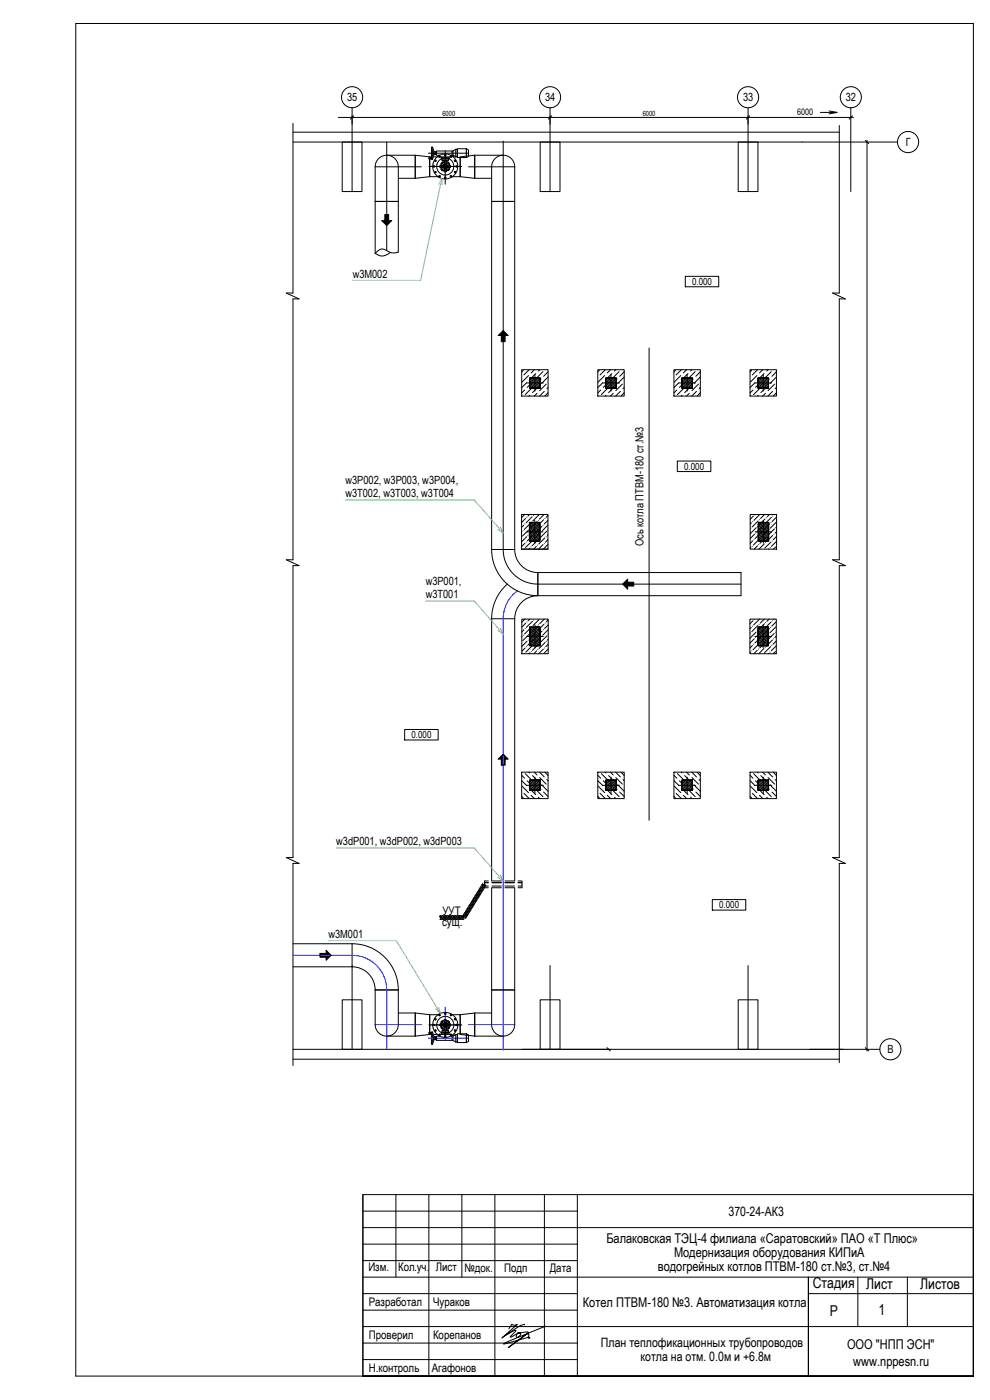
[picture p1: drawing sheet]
<svg xmlns="http://www.w3.org/2000/svg" width="297mm" height="420mm" viewBox="0 0 297 420" stroke-linecap="round" stroke-linejoin="round" font-family="sans-serif">
<g fill="none" stroke="#000" stroke-width=".3">
<path d="M22.7 7h269.4v406h-269.4zM87.9 39.7h163.9M87.9 37v50.9h-2l3.8 1.8h-1.8v78.3h-2l3.8 1.8h-1.8v87.6h-2l3.8 1.7h-1.8v60.7M101.5 35.2h154.6M105.6 32.3v25.2M106.1 34.8l-1 1M165 32.3v25.2M165.5 34.8l-1 1M224.5 32.3v25.2M224.9 34.8l-.9 1M246.1 33.7h5l-2.3 .5M248.8 33.3l2.3 .4"/>
<path d="M251.8 37.7v50.2h-2l3.8 1.8h-1.8v78.3h-2l3.8 1.8h-1.8v87.6h-2l3.8 1.7h-1.8v59.8M255.3 32.3v25.2M255.8 34.8l-1 1M87.9 42.6h181.4M102.7 42.6h5.9v14.9h-5.9zM112.6 50.1a3.5 3.5 0 0 1 3.4-3.5 3.5 3.5 0 0 1 3.5 3.5v25.6a4 4 0 0 1-4-.8 2.23 2.23 0 0 0-2.9 1.2M112.6 50.1v26M112.6 50.1h13.8M116 46.6h8.6v6.9M116 42.6v32.6M119.5 53.5h5.1M128.5 46h12.1"/>
<path d="M128.7 47.4h.5v.3h-.5zM128.9 47.1v.2M128.9 47.8v5.2M128.9 47.1l-4.3-.5v6.9M128.9 53l-4.3 .5M128.9 53h2.5M128.9 47.1h.5M129.2 47.5h.3v.1h-.3zM129.5 44.1l.3 .2v3.4l-.2 .2-.1-.2zM129.8 45.2l.2 .5-.2 1M129.8 44.4l.5 1.1M130 49.8h.4v.3h-.4z"/>
<path d="M130.3 50h.1M130.2 47.1h1.2M130.3 45.5h.4v.9h-.4zM130.3 46.4l-.5 1.1M130.5 51.5l.4 .1-.2 .2h-.2zM130.5 48.1l.4 .2-.2 .1-.3-.1zM130.7 51.6h.1M130.7 48.3h.1M130.7 45.4h.3v1h-.3zM131.6 46.6l.8 .6h1.2M131.6 53.1l.1 .1M131.7 52.8l.2-.1 .2 .3h-.4z"/>
<path d="M131.7 46.9l.2-.1 .2 .3-.2 .1zM132 47h.1M131.9 46.6h-.9v-1.3h4.9v1.3M132 49.8h.9v.3h-.9zM132.1 50.1v.2h.8M132.4 47.2h2.4v.5h-2.4zM132.6 48.9l.2 .2zM132.6 50.3l-.3 .4 .4 .5M132.6 47.7h2v.5h-2zM132.8 49h.1M132.8 50.9h.1M132.6 50.7l.1 .3z"/>
<path d="M132.7 48.2v.1h1.8v-.1M132.9 49.6h-.8v.2M133.2 48.9l-.5-.2-.4 .5 .2 .4M133.2 51l-.5 .2M133.2 50.6v.8h.2M133.4 46.5l.2-.1 .2 .3-.2 .1zM133.4 53.2l.2-.1 .2 .3h-.4zM133.4 50.7h.4v.9h-.4zM133.4 48.5h-.2v.8M133.5 49.7l.3 .3-.1 .2-.4-.2zM133.7 46.6h.1M133.7 53.3h.1"/>
<path d="M133.6 45.2v10.1M133.8 48.5h.1v.8M133.8 48.3h-.4v.9h.4M133.9 50.6v.8h-.1M134.2 49.5l.1 .4M134.2 50.4l-.4 .2M134.2 49.6h.9v.2M134.3 49.8h.9v.3h-.9zM134.4 49l.2 .1zM134.4 50.8l.2 .2zM134.6 49h.1M134.6 50.9h.1"/>
<path d="M134.5 48.7l.4 .5-.3 .4M134.5 48.7l-.6 .2M134.7 50.3l.1 .6M134.8 50.9l-.5 .4-.4-.3M135.1 50.1v.2h-.9M135.1 46.9h.4v.2h-.4zM135.4 47h.1M135.4 52.9h.1M135.3 52.7l-.2 .3 .2 .1 .2-.3-.2-.1M135.3 46.6h.6l.8 .5M135.6 53.1l-.1 .1M135.6 45.3v1.3l-.8 .6h-1.2"/>
<path d="M135.7 46.9h.7M135.7 53h2.4M136.4 51.5h.3v.3h-.3zM136.4 48.1h.3v.3h-.3zM136.6 48.3h.1M136.6 51.6h.1M136.7 44.8h.5v2.3h-.5zM136.7 44.8l-.8 .5M136.8 49.8l.2-.1 .2 .4-.2 .1zM137.2 44.6h2.7v2.7h-2.7zM138.5 50h-9.8M139.9 44.6l.7 .4v1.9l-.7 .4z"/>
<path d="M140.6 50.1h13.8M142.4 46.6v6.9l-4.3-.5M142.4 46.6v6.9h5.1M142.4 46.6l-4.3 .5v5.9M142.4 46.6h8.6M151 42.4v122.5a10.4 10.4 0 0 0 10.4 10.4h60.9M154.4 50.1v114.8M154.4 50.1a3.5 3.5 0 0 0-3.4-3.5 3.5 3.5 0 0 0-3.5 3.5v114.8M162.1 42.6h5.9v14.9h-5.9zM221.5 42.6h5.9v14.9h-5.9zM259.6 42.1l1 1M260.1 42.1v273.3"/>
<path d="M112.6 60.5h6.9M115.5 64.4h1.1v1.8h.9l-1.5 1.5-1.5-1.5h1zM117.2 75.8a3.4 3.4 0 0 1-4.6 .3M147.5 60.5h6.9M205.6 82.9h10v3.2h-10zM149.5 100.7l1.5-1.5 1.5 1.5h-.9v1.8h-1.2v-1.8zM156.5 111h7.9v7.9h-7.9zM157 111.1l-.5 .5M157.4 117.1l-.9 .8M158.6 112.7l-2 2M158.8 111l-1.6 1.5M158.9 113.4h3.2v3.2h-3.2z"/>
<path d="M158.9 114l-.1 .1M158.9 113.4h1l-.9 .2v2.6l.9 .2h-1zM159 118.6l-.3 .3M159.2 113.4l-.3 .3M159.3 113.4h2.4zM159.3 116.4l2.4 .1zM159.6 116.5l-2 1.9M159.6 113.4l-.7 .8M160.1 113.4l-1.2 1.2M160.3 111l-.9 .9M160.5 112.4v5M160.6 113.4l-1.7 1.7"/>
<path d="M160.7 112.1l-1.2 1.3M161 113.4l-2.8 2.9M161.1 113.4h1v3h-1l.9-.2v-2.6zM161.1 118l-.8 .9M161.1 116.5l-1.3 1.3M161.5 113.4l-2.6 2.6M161.9 111l-.4 .3M161.9 113.4l-3 3.1M162.1 113.8l-2.9 2.8M162.1 114.2l-2.4 2.4M162.1 114.7l-2 1.9M162.1 115.1l-1.5 1.5"/>
<path d="M162.1 115.6l-1 1M162.1 116.1l-.6 .5M162.1 116.5l-.1 .1M162.3 113.7l-.2 .2M162.9 111.5l-1.8 1.9M163 114.9h-5l-1.5 1.4M163.3 117.5l-1.4 1.4M163.9 115.3l-2 1.9M164.4 113.1l-1.9 2M164.4 116.3l-.3 .3M164.4 117.9l-.9 .9M164.4 111.6l-1.3 1.3"/>
<path d="M179.4 111h7.9v7.9h-7.9zM179.8 111.1l-.4 .5M180.2 117.1l-.8 .8M180.8 114.9h5.1M180.8 114.9l-1.4 1.4M181.4 112.7l-1.9 2M181.6 111l-1.6 1.5M181.8 113.4h3.1v3.2h-3.1zM181.8 114l-.2 .1M181.8 113.4h.9l-.9 .2v2.6l.9 .2h-.9zM181.8 118.6l-.2 .3M182 113.4l-.2 .3"/>
<path d="M182.2 113.4h2.3zM182.2 116.4l2.3 .1zM182.4 116.5l-2 1.9M182.5 113.4l-.7 .8M182.9 113.4l-1.1 1.2M183.2 111l-1 .9M183.3 112.4v5M183.4 113.4l-1.6 1.7M183.6 112.1l-1.2 1.3M183.9 113.4l-2.9 2.9M183.9 113.4h1v3h-1l.9-.1v-2.7zM184 118l-.8 .9"/>
<path d="M184 116.5l-1.4 1.3M184.3 113.4l-2.5 2.6M184.8 111l-.4 .3M184.8 113.4l-3 3.1M184.9 113.8l-2.8 2.8M184.9 114.2l-2.4 2.4M184.9 114.7l-1.9 1.9M184.9 115.1l-1.4 1.5M184.9 115.6l-1 1M184.9 116.1l-.5 .5M184.9 116.5l-.1 .1M185.2 113.7l-.3 .2"/>
<path d="M185.8 111.5l-1.9 1.9M186.1 117.5l-1.4 1.4M186.7 115.3l-1.9 1.9M187.3 111.6l-1.4 1.3M187.3 113.1l-1.9 2M187.3 116.3l-.4 .3M187.3 117.9l-1 .9M194.8 104.4v141.8M202.2 111h7.9v7.9h-7.9zM202.7 111.1l-.5 .5M203.1 117.1l-.9 .8M204.3 112.7l-2 2"/>
<path d="M204.4 111l-1.5 1.5M204.6 113.4h3.2v3.2h-3.2zM204.6 113.4h1l-1 .2v2.6l1 .2h-1zM204.6 114l-.2 .1M204.6 118.6l-.2 .3M204.9 113.4l-.3 .3M205 113.4h2.3zM205 116.4l2.3 .1zM205.2 116.5l-1.9 1.9M205.3 113.4l-.7 .8M205.8 113.4l-1.2 1.2M206 111l-1 .9"/>
<path d="M206.2 112.4v5M206.2 113.4l-1.6 1.7M206.4 112.1l-1.2 1.3M206.7 113.4l-2.8 2.9M206.8 113.4h1v3h-1l.9-.2v-2.6zM206.8 118l-.8 .9M206.8 116.5l-1.4 1.3M207.2 113.4l-2.6 2.6M207.6 111l-.4 .3M207.6 113.4l-3 3.1M207.8 113.7l-2.9 2.9M207.8 114.2l-2.4 2.4"/>
<path d="M207.8 114.7l-2 1.9M207.8 115.1l-1.5 1.5M207.8 115.6l-1 1M207.8 116.1l-.6 .5M207.8 116.5l-.1 .1M208 113.7l-.2 .2M208.6 111.5l-1.8 1.9M208.7 114.9h-5.1l-1.4 1.4M209 117.5l-1.4 1.4M209.6 115.3l-2 1.9M210.1 111.6l-1.3 1.3M210.1 113.1l-1.9 2"/>
<path d="M210.1 116.3l-.3 .3M210.1 117.9l-.9 .9M225 111h8v7.9h-8zM225.5 111.1l-.5 .5M225.9 117.1l-.9 .8M226.5 114.9h5M226.5 114.9l-1.5 1.4M227.1 112.7l-2 2M227.3 111l-1.6 1.5M227.4 113.4h3.2v3.2h-3.2zM227.4 113.4h1l-.9 .2v2.6l.9 .2h-1zM227.4 114l-.1 .1"/>
<path d="M227.5 118.6l-.3 .3M227.7 113.4l-.3 .3M227.8 113.4h2.4zM227.8 116.4l2.4 .1zM228.1 116.5l-2 1.9M228.2 113.4l-.8 .8M228.6 113.4l-1.2 1.2M228.9 111l-1 .9M229 112.4v5M229.1 113.4l-1.7 1.7M229.3 112.1l-1.3 1.3M229.5 113.4l-2.8 2.9"/>
<path d="M229.6 113.4h1v3h-1l.9-.2v-2.6zM229.7 116.5l-1.4 1.3M229.7 118l-.9 .9M230 113.4l-2.6 2.6M230.4 111l-.4 .3M230.5 113.4l-3.1 3.1M230.6 113.7l-2.8 2.9M230.6 114.2l-2.4 2.4M230.6 114.7l-1.9 1.9M230.6 115.1l-1.5 1.5M230.6 115.6l-1 1M230.6 116.1l-.5 .5"/>
<path d="M230.6 116.5l-.1 .1M230.8 113.7l-.2 .2M231.4 111.5l-1.8 1.9M231.8 117.5l-1.4 1.4M232.4 115.3l-2 1.9M233 113.1l-2 2M233 116.3l-.4 .3M233 117.9l-1 .9M233 111.6l-1.4 1.3M203.2 138.4h10.1v3.1h-10.1zM156.5 154.4h7.9v10.4h-7.9zM156.6 159.6l-.1 .1"/>
<path d="M157 159.3h.1M157.1 157.6l-.6 .7M157.4 154.4l-.9 .9M157.5 157.2h.1M157.7 155.6l-1.2 1.2M158 159.6h4.9M158 155.3h.1M158.6 159.1l-1.8 1.8M158.8 156.8h3.2v5.6h-3.2zM158.8 157.4l-1.5 1.5M158.9 154.4l-.5 .5M158.9 157.2l.1 4.8z"/>
<path d="M158.9 158.7h.1M159 159.4l2.8 2.9M159 158.9l2.8 2.9M159 159.9l2.5 2.5M159 158.5l2.9 2.9M159 158l2.9 3M159 156.8h2.9v1l-.2-1h-2.5l-.2 1zM159.1 157.7l2.8 2.8M159.1 157.2l2.8 2.9M159.1 157.1l-.2 .2M159.2 156.9l2.7 2.7M159.5 156.7h.1"/>
<path d="M159.6 156.8l2.3 2.4M159.7 155.1l-1.8 1.8M160 154.7h.1M160.1 156.8l1.8 1.9M160.4 156.2v6.8M160.6 156.8l1.3 1.4M160.6 158.5l-1.7 1.7M160.9 158.2h.1M161 156.8l.8 .8M161.1 156.5l-1.8 1.8M161.5 156.8l.3 .4M161.5 156.2h.1"/>
<path d="M161.7 154.5l-1.8 1.9M161.9 157.3l.1 4.6zM162 160h.1M162.6 158l-1.8 1.8M162.9 157.6h.1M163.1 156l-1.8 1.8M163.2 154.4l-1.4 1.4M163.5 155.6h.1M164 159.4l-1.8 1.8M164.4 159.1h.1M164.4 154.7l-.5 .6M164.4 156.1l-1.1 1.1"/>
<path d="M164.4 157.6l-1.6 1.7M225.1 154.4h7.9v10.4h-7.9zM225.3 158.5h.1M225.5 156.9l-.4 .4M225.8 156.5h.1M226 154.9l-.9 .9M226.4 154.5v.1M226.6 159.6h4.9M226.7 160h.1M226.9 158.3l-1.8 1.9M227.3 158h.1M227.5 156.4l-1.8 1.8"/>
<path d="M227.5 156.8h3.2v5.6h-3.2zM227.5 157.3l.1 4.6zM227.6 159.6l2.7 2.7M227.6 159.1l2.8 2.9M227.6 158.6l2.8 2.9M227.6 158.2l2.9 3M227.6 157.8v-1h2.9v1M227.6 157.8h.1M227.6 157.8l2.9 2.9M227.6 157.8l.2-1h2.5l.2 1M227.7 157.4l2.8 2.8M227.7 156.9l2.8 2.9"/>
<path d="M227.8 156h.1M227.9 154.4l-1.7 1.8M228.1 156.8l2.4 2.5M228.4 159.8l-1.8 1.8M228.5 156.8l2 2.1M228.7 159.4h.1M228.9 157.8l-1.8 1.8M229 156.8l1.5 1.6M229 156.2v6.8M229.3 157.4v.1M229.4 154.4l-1.2 1.2M229.4 156.8l1.1 1.1"/>
<path d="M229.5 155.8l-1.9 1.8M229.8 155.4h.1M229.9 156.8l.5 .6M230.4 159.3l-1.8 1.8M230.5 157.8h.1M230.5 157.2l.1 4.8zM230.6 157.6l-1.5 1.5M230.7 158.9h.1M230.9 154.4l-.7 .7M230.9 157.2l-.2 .3M231.3 156.9h.1M231.5 155.3l-1.9 1.8"/>
<path d="M231.8 154.9h.1M232.3 154.4l-.1 .1M232.4 158.7l-1.7 1.7M232.7 158.3h.1M232.9 156.7l-1.8 1.8M233 159.5l-.4 .5M233 155.2l-1.4 1.3M147.5 164.9a13.9 13.9 0 0 0 13.9 13.9M147.5 164.9h6.9M152.2 175.3a13.8 13.8 0 0 0-4.7 10.4M154.4 164.9a6.9 6.9 0 0 0 7 6.9M156.6 164.8h7.9"/>
<path d="M157.3 164.7h.1M157.5 163.1l-1 1M157.9 162.7h.1M158 161.1l-1.5 1.5M158.4 160.7h.1M158.8 160.3h.1M158.8 161.7l-.6 .6M158.9 164.5l-.3 .3M159 161.2l1.1 1.2M159 160.8l1.5 1.6M159 160.3l2 2.1M159.1 161.8l.5 .6"/>
<path d="M159.1 162.3h.1M159.3 164.1h.1M159.5 162.5l-1.8 1.8M159.9 162.2h.1M160 160.5l-1.1 1.2M160.4 160.2h.1M160.9 164l-.8 .8M161.3 163.6h.1M161.4 178.8a6.9 6.9 0 0 0-7 6.9M161.4 171.8h60.9v7h-60.9M161.4 171.8v7M161.5 162l-1.8 1.8"/>
<path d="M161.8 162.2l-.1 .2M161.8 161.6h.1M161.9 161.4v1h-2.9v-1l.2 1M161.9 161.4l-.1 .8M162 160l-1.8 1.8M162.9 163.4l-1.4 1.4M163.3 163.1h.1M163.5 161.4l-1.8 1.8M163.9 161.1h.1M164.4 160.5l-.2 .2M164.4 161.9l-.7 .8M164.4 163.4l-1.3 1.3"/>
<path d="M188.3 173.8v.9h1.8v1.2h-1.8v.9l-1.5-1.5zM225.3 164.3l-.2 .2M225.7 164h.1M225.8 162.3l-.7 .8M226.2 162h.1M226.4 160.3l-1.3 1.3M227.3 163.8l-1 1M227.6 161l1.4 1.4M227.6 160.5l1.8 1.9M227.6 160l2.3 2.4M227.6 161.4v1h2.9l-.1-.9M227.6 161.4h.1"/>
<path d="M227.6 161.4l.1 .1M227.6 163.4h.1M227.7 162l.3 .4M227.7 161.5l.8 .9M227.7 161.5l.1 .9M227.8 161.8l-1.8 1.8M228.2 161.4h.1M229.3 163.2l-1.6 1.6M229.6 162.9h.1M229.8 161.2l-1.8 1.9M230.2 160.9h.1M230.4 161.5l-.1 .9"/>
<path d="M230.6 161.9l-.6 .6M230.6 160.5h-.1M230.7 164.7l-.1 .1M231.1 164.3h.1M231.3 162.7l-1.8 1.8M231.6 162.3h.1M231.8 160.7l-1.1 1.2M232.2 160.3v.1M232.7 164.1l-.6 .7M233 161l-1 1M233 162.4l-1.5 1.6M147.5 185.7h6.9"/>
<path d="M147.5 185.7v78.7M154.4 185.7v78.7M156.6 185.8h7.9v10.4h-7.9zM156.7 191l-.1 .1M157 190.6h.1M157.2 189l-.6 .6M157.4 196.1h.1M157.5 185.8l-.9 .9M157.6 194.5l-1 1M157.6 188.6h.1M157.8 187l-1.2 1.2M157.9 194.1h.1"/>
<path d="M158.1 191h4.9M158.1 192.4l-1.5 1.6M158.1 186.6h.1M158.5 192.1h.1M158.7 190.5l-1.9 1.8M158.9 191.7h-.1M158.9 193.1l-.6 .6M158.9 188.2h3.2v5.6h-3.2zM158.9 188.8l-1.5 1.5M159 185.8l-.5 .5M159 188.6v4.8zM159 190.1h.1"/>
<path d="M159 195.9l-.3 .3M159 192.6l1.2 1.2M159 192.2l1.6 1.6M159 190.8l2.9 2.9M159 191.7l2.1 2.1M159 190.3l2.9 2.9M159 191.2l2.6 2.6M159 189.9l3 2.9M159 189.4l3 3M159.2 193.2l.5 .6M159.2 189.1l2.8 2.8M159.2 188.6l2.8 2.9"/>
<path d="M159.2 193.7h.1M159.2 188.5l-.2 .2M159.4 195.5h.1M159.6 193.9l-1.8 1.8M159.6 188.1h.1M159.7 188.2l2.3 2.3M159.7 186.5l-1.8 1.8M159.9 193.5h.1M160.1 191.9l-1.1 1.1M160.1 186.1h.1M160.2 188.2l1.8 1.9M160.5 191.5v.1"/>
<path d="M160.5 187.6v6.8M160.7 188.2l1.3 1.4M160.7 189.9l-1.7 1.7M161 189.5v.1M161 195.3l-.8 .9M161.1 188.2l.8 .8M161.2 187.9l-1.8 1.8M161.4 195h.1M161.6 188.2l.3 .4M161.6 193.4l-1.9 1.8M161.6 187.6h.1M161.7 185.9l-1.8 1.8"/>
<path d="M161.8 188.2l.2 1v-1h-3v1l.3-1 2.7 2.8M161.9 193h.1M162 188.6l-.6 .6M162 188.7l.1 4.6zM162 192.8v1h-3v-1l.3 1M162 192.8l-.2 1h-2.5M162.1 191.4l-1.8 1.8M162.6 189.4l-1.8 1.8M163 189h.1M163 194.8l-1.4 1.4M163.2 187.4l-1.1 1.1M163.3 185.8l-1.4 1.4"/>
<path d="M163.4 194.5h.1M163.6 187h.1M163.6 192.8l-1.9 1.8M163.9 192.4h.1M164.1 190.8l-1.8 1.8M164.5 190.5h.1M164.5 186.1l-.6 .5M164.5 187.5l-1.1 1.1M164.5 189l-1.7 1.6M164.5 191.9l-.2 .2M164.5 193.3l-.8 .8M164.5 194.8l-1.3 1.3"/>
<path d="M225 185.8h7.9v10.4h-7.9zM225.2 195.7l-.2 .2M225.2 189.9h.1M225.4 188.3l-.4 .4M225.6 195.3h.1M225.8 193.7l-.8 .8M225.8 187.9h.1M225.9 186.3l-.9 .9M226.1 193.4h.1M226.3 191.7l-1.3 1.3M226.3 185.9h.1M226.5 191h4.9"/>
<path d="M226.7 191.4h.1M226.8 189.7l-1.8 1.8M227.2 195.2l-1 1M227.2 189.4h.1M227.4 187.7l-1.8 1.8M227.4 188.2h3.2v5.6h-3.2zM227.4 193.5l-1.5 1.5M227.4 188.7l.1 4.6zM227.5 192.8v1h2.9l-.1-.9M227.5 192.8h.1M227.5 189.2v-1h2.9v1M227.5 189.2h.1"/>
<path d="M227.5 191h.1M227.5 190.5l2.8 2.9M227.5 190l2.8 2.9M227.5 189.6l2.9 3M227.5 192.3l1.4 1.5M227.5 191.9l1.9 1.9M227.5 191.4l2.3 2.4M227.5 192.8l.1 .1M227.5 189.2l2.9 2.9M227.5 191l2.8 2.7M227.6 194.8h.1M227.6 192.9l.1 .9h2.5l.1-.9"/>
<path d="M227.6 188.4l-.1 .8M227.6 193.4l.4 .4M227.6 192.9l.8 .9M227.6 188.8l2.8 2.8M227.6 188.3l2.8 2.9M227.7 188.2l-.1 .2M227.8 193.2l-.3 .2M227.8 187.4h.1M227.9 185.8l-1.8 1.8M228 188.2l2.4 2.5M228.1 192.8h.1M228.3 191.2l-1.8 1.8"/>
<path d="M228.5 188.2l1.9 2M228.7 190.8h.1M228.8 189.2l-1.8 1.8M228.9 188.2l1.5 1.6M229 187.6v6.8M229.2 194.6l-1.6 1.6M229.2 188.8h.1M229.3 185.8l-1.2 1.2M229.4 188.2l1 1.1M229.4 187.2l-1.8 1.8M229.6 194.3h.1M229.7 186.8h.1"/>
<path d="M229.7 192.6l-1.8 1.9M229.8 188.2l.5 .6M229.8 188.2l-.2 .3M230.1 192.3h.1M230.2 188.2l.2 1M230.3 190.6l-1.8 1.8M230.4 189.2h.1M230.4 188.6l.1 4.8zM230.5 189l-1.5 1.5M230.5 193.3l-.6 .6M230.5 191.9h.1M230.7 196.1l-.2 .1"/>
<path d="M230.7 190.3h.1M230.8 185.8l-.7 .7M230.8 188.6l-.2 .3M231 195.7h.1M231.2 194.1l-1.8 1.8M231.2 188.3h.1M231.4 186.6l-1.6 1.6M231.6 193.7h.1M231.8 192.1l-1.2 1.2M231.8 186.3h.1M232.1 191.7h.1M232.2 185.8l-.1 .1"/>
<path d="M232.3 190.1l-1.7 1.7M232.6 195.5l-.6 .7M232.6 189.7h.1M232.8 188.1l-1.8 1.8M232.9 193.8l-1.5 1.5M232.9 192.4l-1 1M232.9 190.9l-.4 .5M232.9 186.6l-1.3 1.3M121.4 218.9h10.1v3.2h-10.1zM151 226.3l1.5 1.5h-.9v1.8h-1.2v-1.8h-.9zM156.5 239l.5 .5M156.5 234.3l1.5 1.4"/>
<path d="M156.5 232.7l.9 .9M156.5 231.7h7.9v8h-7.9zM156.6 235.9l2 2M157.2 238.1l1.6 1.6M157.6 232.2l2 1.9M158 235.7h5M158.2 234.3l.7 .8M158.7 231.7l.3 .3M158.8 236.5l.1 .1M158.9 234h3.2v3.2h-3.2zM158.9 234.2h1l-.9 .2v2.6l.9 .2h-1zM159.3 234l-.4 .4"/>
<path d="M159.3 237.2h2.4zM159.3 234.2h2.4zM159.4 238.7l.9 1M159.5 237.2l1.2 1.3M159.8 232.8l1.3 1.4M159.8 234l-.9 .9M159.9 237.2h.1M160.3 234l-1.4 1.4M160.3 231.7l.8 .9M160.5 233.2v5M160.7 234l-1.8 1.8M161.1 237.2h.1"/>
<path d="M161.1 237.2l1.8 1.9M161.1 234.2h1v3h-1l.9-.2v-2.6zM161.2 234l-2.3 2.3M161.5 239.3l.4 .4M161.6 234l-2.7 2.7M161.9 231.7l1.4 1.5M161.9 233.4l2 1.9M162.1 234l-3.2 3.2M162.1 234.5l-2.7 2.7M162.1 235l-2.3 2.2M162.1 235.4l-1.8 1.8M162.1 235.9l-1.3 1.3"/>
<path d="M162.1 236.3l-.9 .9M162.1 236.8l-.4 .4M162.1 236.7l.2 .2M162.5 235.5l1.9 2M163.1 237.7l1.3 1.3M163.5 231.8l.9 .9M164.1 234l.3 .3M179.4 239l.4 .5M179.4 234.3l1.4 1.4M179.4 232.7l.8 .9M179.4 231.7h7.9v8h-7.9zM179.5 235.9l1.9 2"/>
<path d="M180 238.1l1.6 1.6M180.4 232.2l2 1.9M180.8 235.7h5.1M181 234.3l.8 .8M181.6 231.7l.2 .3M181.6 236.5l.2 .1M181.8 234h3.1v3.2h-3.1zM181.8 237.2h.9M182.2 234l-.4 .4M182.2 237.2h2.3zM182.2 234.2h2.3zM182.2 238.7l1 1"/>
<path d="M182.4 237.2l1.2 1.3M182.6 232.8l1.4 1.4M182.6 234l-.8 .9M182.7 237.2l-.8-.2-.1-2.6 .9-.2h-.9v3M182.7 237.2h.1M183.1 234l-1.3 1.4M183.2 231.7l.8 .9M183.3 233.2v5M183.5 234l-1.7 1.8M183.9 237.2l1.9 1.9M183.9 234.2h1v3h-1l.9-.2v-2.6zM183.9 237.2h.1"/>
<path d="M184 234l-2.2 2.3M184.4 239.3l.4 .4M184.5 234l-2.7 2.7M184.7 231.7l1.4 1.5M184.8 233.4l1.9 1.9M184.9 234l-3.1 3.2M184.9 234.5l-2.7 2.7M184.9 235l-2.2 2.2M184.9 235.4l-1.8 1.8M184.9 235.9l-1.3 1.3M184.9 236.3l-.8 .9M184.9 236.8l-.4 .4"/>
<path d="M184.9 236.7l.3 .2M185.4 235.5l1.9 2M185.9 237.7l1.4 1.3M186.3 231.8l1 .9M186.9 234l.4 .3M202.2 231.7h7.9v8h-7.9zM202.2 234.3l1.5 1.4M202.2 239l.5 .5M202.2 232.7l.9 .9M202.3 235.9l2 2M202.9 238.1l1.5 1.6M203.3 232.2l1.9 1.9"/>
<path d="M203.6 235.7h5.1M203.9 234.3l.7 .8M204.4 231.7l.2 .3M204.4 236.5l.2 .1M204.6 234h3.2v3.2h-3.2zM204.6 234.2h1l-1 .2v2.6l1 .2h-1zM205 234l-.4 .4M205 237.2h2.3zM205 234.2h2.3zM205 238.7l1 1M205.2 237.2l1.2 1.3M205.4 232.8l1.4 1.4"/>
<path d="M205.5 234l-.9 .9M205.6 237.2h.1M205.9 234l-1.3 1.4M206 231.7l.8 .9M206.2 233.2v5M206.4 234l-1.8 1.8M206.8 234.2h1v3h-1l.9-.2v-2.6zM206.8 237.2h.1M206.8 237.2l1.8 1.9M206.8 234l-2.2 2.3M207.2 239.3l.4 .4M207.3 234l-2.7 2.7"/>
<path d="M207.6 231.7l1.4 1.5M207.6 233.4l2 1.9M207.8 234l-3.2 3.2M207.8 234.5l-2.8 2.7M207.8 235l-2.3 2.2M207.8 235.4l-1.8 1.8M207.8 235.9l-1.4 1.3M207.8 236.3l-.9 .9M207.8 236.8l-.5 .4M207.8 236.7l.2 .2M208.2 235.5l1.9 2M208.8 237.7l1.3 1.3"/>
<path d="M209.2 231.8l.9 .9M209.8 234l.3 .3M225 231.7h8v8h-8zM225 232.7l.9 .9M225 239l.5 .5M225 234.3l1.5 1.4M225.1 235.9l2 2M225.7 238.1l1.6 1.6M226.1 232.2l2 1.9M226.5 235.7h5M226.7 234.3l.7 .8M227.2 231.7l.3 .3"/>
<path d="M227.3 236.5l.1 .1M227.4 234h3.2v3.2h-3.2zM227.4 237.2h1M227.8 234l-.4 .4M227.8 237.2h2.4zM227.8 234.2h2.4zM227.9 238.7l1 1M228 237.2l1.3 1.3M228.3 232.8l1.4 1.4M228.3 234l-.9 .9M228.4 237.2l-.9-.2v-2.6l.9-.2h-1v3M228.4 237.2h.1"/>
<path d="M228.7 234l-1.3 1.4M228.8 231.7l.9 .9M229 233.2v5M229.2 234l-1.8 1.8M229.6 234.2h1v3h-1l.9-.2v-2.6zM229.6 237.2h.1M229.6 237.2l1.8 1.9M229.7 234l-2.3 2.3M230 239.3l.4 .4M230.1 234l-2.7 2.7M230.4 231.7l1.4 1.5M230.4 233.4l2 1.9"/>
<path d="M230.6 234l-3.2 3.2M230.6 234.5l-2.7 2.7M230.6 235l-2.3 2.2M230.6 235.4l-1.8 1.8M230.6 235.9l-1.3 1.3M230.6 236.3l-.9 .9M230.6 236.8l-.4 .4M230.6 236.7l.2 .2M231 235.5l2 2M231.6 237.7l1.4 1.3M232 231.8l1 .9M232.6 234l.4 .3"/>
<path d="M132 274.8v.3M132 275.1v.2M132 275.1h.1M132.3 275.6a.25 .25 0 0 0 .2 .4 .25 .25 0 0 0 .3-.4M132.3 275.6h.1M132.5 275.1a.24 .24 0 0 0-.2-.3 .24 .24 0 0 0-.2 .3l.2 .7-.3 .2M132.5 275.1l-.2 .5M132.5 275.1h.1M132.8 275.6h.1M133 275.1a.25 .25 0 0 0-.2-.3 .25 .25 0 0 0-.3 .3l.3 .5M133 275.1l-.2 .5M133 275.1h.1"/>
<path d="M133.3 275.6h.1M133.5 275.1a.24 .24 0 0 0-.2-.3 .24 .24 0 0 0-.2 .3l.1 .5a.25 .25 0 0 1-.2 .4 .25 .25 0 0 1-.2-.4M133.5 275.1l-.2 .5M133.5 275.1h.1M133.5 275.1l.2 .8h-.4v-.3M133.8 275.6a.25 .25 0 0 0 .2 .4 .25 .25 0 0 0 .2-.4M133.8 275.6h.1M134 275.1a.24 .24 0 0 0-.2-.3 .24 .24 0 0 0-.3 .3M134 275.1h.1M134 275.1l-.2 .5M134.3 275.6h.1M134.5 275.1l-.2 .5"/>
<path d="M134.5 275.1a.25 .25 0 0 0-.2-.3 .25 .25 0 0 0-.3 .3l.2 .5M134.5 275.1h.1M134.8 275.6l.1 .4 .3-.4M134.8 275.6h.1M135 275.1a.24 .24 0 0 0-.2-.3 .24 .24 0 0 0-.3 .3l.2 .8h-.4v-.3M135 275.1l-.2 .5M135 275.1h.1M135.3 275.6h.1M135.5 275.1a.25 .25 0 0 0-.2-.3 .25 .25 0 0 0-.3 .3l.2 .5M135.5 275.1h.1M135.5 275.1l-.2 .5M135.8 275.6h.1"/>
<path d="M136 275.1a.24 .24 0 0 0-.2-.3 .24 .24 0 0 0-.3 .3l.2 .5a.25 .25 0 0 1-.2 .4 .25 .25 0 0 1-.2-.4M136 275.1l-.2 .5M136 275.1h.1M136 275.1l.2 .8h-.4v-.3M136.3 275.6a.25 .25 0 0 0 .2 .4 .25 .25 0 0 0 .2-.4M136.3 275.6h.1M136.5 275.1a.24 .24 0 0 0-.3-.3 .24 .24 0 0 0-.2 .3M136.5 275.1l-.2 .5M136.5 275.1h.1M136.8 275.6h.1M137 275.1a.25 .25 0 0 0-.3-.3 .25 .25 0 0 0-.2 .3l.2 .5M137 275.1l-.2 .5"/>
<path d="M137 275.1h.1M137.2 275.6l.2 .4 .3-.4M137.2 275.6h.1M137.5 275.1a.24 .24 0 0 0-.3-.3 .24 .24 0 0 0-.2 .3l.2 .5a.25 .25 0 0 1-.2 .4 .25 .25 0 0 1-.2-.4M137.5 275.1l-.3 .5M137.5 275.1h.1M137.5 275.1l.2 .5M137.8 275.6h.1M138 275.1a.25 .25 0 0 0-.3-.3 .25 .25 0 0 0-.2 .3M138 275.1l-.2 .5M138 275.1h.1M138.2 275.6h.1"/>
<path d="M138.5 275.1a.24 .24 0 0 0-.3-.3 .24 .24 0 0 0-.2 .3l.2 .8h-.4v-.3M138.5 275.1h.1M138.5 275.1l-.3 .5M138.5 275.1l.1 .8h-.3l-.1-.3M138.7 275.6h.1M138.8 275.1l.2 .1M138.9 275.1a.24 .24 0 0 0-.2-.3 .24 .24 0 0 0-.2 .3M138.9 275.1l-.2 .5M138.9 275.1h.1M139 275.2l.1 .1M139 275.2h.1M139.2 274.8l-.2 .2 .2 .6a.24 .24 0 0 1-.2 .4 .25 .25 0 0 1-.3-.4"/>
<path d="M139.3 274.8v-.1a.26 .26 0 0 0-.4 .1 .26 .26 0 0 0 .1 .4l.7 .1v.4M139.3 274.8l.3 .4M139.3 274.8h.1M139.3 274.7l.5 .1M139.6 274.4a.25 .25 0 0 0-.5 0 .25 .25 0 0 0 .2 .3M139.6 274.4l.2 .4M139.6 274.4h.1M139.6 275.2h.1M139.8 273.9a.24 .24 0 0 0-.4 .1 .24 .24 0 0 0 .2 .3l.5 .1M139.8 273.9l.3 .5M139.8 273.9v.1M139.8 274.8a.25 .25 0 0 1 .2 .4 .25 .25 0 0 1-.4 0"/>
<path d="M139.8 274.8h.1M140.1 274.4a.25 .25 0 0 1 .2 .4 .25 .25 0 0 1-.5 0M140.1 273.5a.25 .25 0 0 0-.4 0 .25 .25 0 0 0 .1 .4l.6 .1a.25 .25 0 0 1 .1 .4 .25 .25 0 0 1-.4 0M140.1 273.5l.3 .4M140.1 273.5h.1M140.1 274.4h.1M140.1 273.5l.5 .1M140.3 273.1a.25 .25 0 0 0-.4 0 .25 .25 0 0 0 .2 .4M140.3 273.1l.3 .4M140.3 273.1h.1M140.4 273.9v.1M140.6 272.7a.24 .24 0 0 0-.4 0 .24 .24 0 0 0 .2 .4h.5"/>
<path d="M140.6 272.7l.3 .4M140.6 272.7h.1M140.6 273.6a.24 .24 0 0 1 .2 .3 .24 .24 0 0 1-.4 0M140.6 273.5h.1M140.8 272.2l.3 .5M140.8 272.2a.25 .25 0 0 0-.4 .1 .25 .25 0 0 0 .2 .3l.6 .1a.25 .25 0 0 1 .1 .4 .25 .25 0 0 1-.4 0M140.8 272.2v.1M140.9 272.2l.5 .1M140.9 273.1a.25 .25 0 0 1 .2 .4 .25 .25 0 0 1-.5 0M140.9 273.1h.1M141.1 271.8a.25 .25 0 0 0-.4 0 .25 .25 0 0 0 .2 .4M141.1 271.8l.3 .4"/>
<path d="M141.1 271.8h.1M141.1 272.7h.1M141.4 271.4a.25 .25 0 0 0-.5 0 .25 .25 0 0 0 .2 .4l.5 .1a.25 .25 0 0 1 .2 .3 .25 .25 0 0 1-.4 0M141.4 271.4l.3 .4M141.4 271.4h.1M141.4 271.4h.5M141.4 272.3a.25 .25 0 0 1 .2 .4 .25 .25 0 0 1-.5 0M141.4 272.2v.1M141.6 271a.24 .24 0 0 0-.4 0 .24 .24 0 0 0 .2 .4M141.6 271l.3 .4M141.6 271h.1M141.7 271.8v.1"/>
<path d="M141.9 270.6a.24 .24 0 0 0-.4 0 .24 .24 0 0 0 .1 .4h.6a.25 .25 0 0 1 .1 .4 .25 .25 0 0 1-.4 0M141.9 270.6l.3 .4M141.9 270.6h.1M141.9 271.4a.25 .25 0 0 1 .2 .4 .25 .25 0 0 1-.4 0M141.9 271.4h.1M142.2 270.2a.25 .25 0 0 0-.5-.1 .25 .25 0 0 0 .2 .4l.5 .1M142.2 270.2l.3 .4M142.2 270.2h.1M142.2 271h.1M142.4 269.7a.25 .25 0 0 0-.4 0 .25 .25 0 0 0 .2 .4l.5 .1M142.4 269.7h.1M142.4 269.7l.3 .5"/>
<path d="M142.4 270.6a.25 .25 0 0 1 .2 .4 .25 .25 0 0 1-.4 0M142.5 270.6h.1M142.7 269.3a.24 .24 0 0 0-.4 0 .24 .24 0 0 0 .1 .4l.5 .1M142.7 269.3l.3 .4M142.7 269.3h.1M142.7 270.2a.25 .25 0 0 1 .2 .4 .25 .25 0 0 1-.4 0M142.7 269.3l.6 .1v.4l-.3-.1M142.7 270.2h.1M142.9 269.8a.25 .25 0 0 1 .2 .3 .25 .25 0 0 1-.4 .1M142.9 268.9a.25 .25 0 0 0-.4 0 .25 .25 0 0 0 .2 .4M142.9 268.9l.3 .4M142.9 268.9h.1"/>
<path d="M143 269.7h.1M143.2 268.5l-.4-.1v.4l.7 .1M143.2 268.5h.1M143.2 268.5l.3 .4M143.2 269.3h.1M143.4 268l-.2-.1-.2 .3 .7 .3a.25 .25 0 0 1 .2 .4 .25 .25 0 0 1-.4 0M143.4 268l.3 .5M143.4 268v.1M143.5 268.9a.24 .24 0 0 1 .1 .4 .24 .24 0 0 1-.4 0M143.5 268.9h.1M143.7 267.6a.24 .24 0 0 0-.4 0 .24 .24 0 0 0 .2 .4l.5 .1a.25 .25 0 0 1 .2 .4 .25 .25 0 0 1-.5 0M143.7 267.6l.3 .4"/>
<path d="M143.7 267.6h.1M143.7 268.5h.1M144 267.2a.25 .25 0 0 0-.4 0 .25 .25 0 0 0 .1 .4l.6 .1M144 267.2l.3 .4M144 267.2h.1M144 268v.1M144.2 266.8a.25 .25 0 0 0-.4 0 .25 .25 0 0 0 .2 .4h.5a.24 .24 0 0 1 .2 .4 .24 .24 0 0 1-.4 0M144.2 266.8l.3 .4M144.2 266.8h.1M144.3 267.7l.1 .4-.4-.1M144.3 266.7l.5 .1M144.3 267.6h.1"/>
<path d="M144.5 266.3a.25 .25 0 0 0-.4 .1 .25 .25 0 0 0 .2 .3M144.5 266.4l.3 .4M144.5 266.3v.1M144.5 267.2h.1M144.7 265.9a.24 .24 0 0 0-.4 0 .24 .24 0 0 0 .2 .4l.7 .3-.1 .3-.3-.1M144.7 265.9l.3 .5M144.7 265.9v.1M144.8 266.8a.25 .25 0 0 1 .1 .4 .25 .25 0 0 1-.4 0M144.8 265.9l.5 .1M144.8 266.8h.1M144.8 265.1l.2 .4 .8 .2-.1 .3-.4-.1M145 265.5a.25 .25 0 0 0-.4 0 .25 .25 0 0 0 .2 .4"/>
<path d="M145 265.5l.3 .4M145 265.5h.1M145 266.4h.1M145.3 266a.25 .25 0 0 1 .1 .3 .25 .25 0 0 1-.4 .1M145.3 265.9v.1M145.4 264.9h1.1M145.4 265.9h1.1M146.5 264.4h-1.1v2h1.1M147.6 266.4h2.8M147.6 264.9h2.8M147.6 265.9h2.8M147.6 264.4h2.8"/>
<path d="M151.5 266.4h2.8M151.5 264.9h2.8M151.5 265.9h2.8M151.5 264.4h2.8M154.4 266.4v41.1a3.5 3.5 0 0 1-3.4 3.5 3.5 3.5 0 0 1-3.5-3.5v-41.1M155.4 264.9h1.2M155.4 265.9h1.2M155.4 264.4h1.2v2h-1.2M213.7 270h10.1v3.1h-10.1zM87.9 290.2h17.7a6.9 6.9 0 0 1 7 6.9M87.9 283.2h17.7M96 286.1h1.9v-.9l1.4 1.5-1.4 1.5v-.9h-1.9z"/>
<path d="M105.6 283.2a13.9 13.9 0 0 1 13.9 13.9h-6.9M105.6 283.2v31.7M112.6 297.1h6.9v10.4a3.5 3.5 0 0 1-3.5 3.5 3.5 3.5 0 0 1-3.4-3.5zM147.5 297.1h6.9M165 289.8v25.1M224.5 289.8v25.1M87.9 314.9h176.1M87.9 317.9h163.9M102.7 300.1h5.9v14.8h-5.9zM119.5 304h5.1M124.6 304v7l4.3-.5M124.6 304l4.3 .5"/>
<path d="M124.6 304v7h-8.6M128.7 309.8h.5v.4h-.5zM128.7 307.6h9.8M128.9 310.2v.3M128.9 304.5v5.2M128.9 304.5h2.5M128.9 310.5h.5M129.2 309.9h.3v.2h-.3zM129.5 309.7l.3 .1v3.5l-.2 .2-.1-.2zM129.8 310.8l.2 .5-.2 1M129.8 310l.5 1.2M130 307.5l.2-.1 .2 .3-.2 .1z"/>
<path d="M130.3 307.6h.1M130.2 310.5h1.2M130.3 311.2h.4v.8h-.4zM130.3 312l-.5 1.2M130.5 309.1l.4 .2-.2 .2-.3-.2zM130.5 305.7l.4 .2-.2 .2-.3-.2zM130.7 305.9h.1M130.7 309.3h.1M130.7 311.1h.3v1h-.3zM131.7 304.4h-.1M131.7 310.4h.4v.2l-.2 .1zM131.7 304.5h.4v.3h-.4z"/>
<path d="M132 304.7h.1M131.9 310.9h-.9v1.3h4.9v-1.3M132 307.4h.9v.4h-.9zM132.1 307.8v.1h.8M132.4 309.9h2.4v.5h-2.4zM132.5 307.9l-.2 .5 .4 .4 .5-.2M132.5 308.5h.3zM132.6 306.6l.2 .2zM132.6 309.4h2v.5h-2zM132.8 308.5h.1M132.8 306.7h.1M132.7 306.4l.5 .1"/>
<path d="M132.7 306.3l-.4 .5 .3 .4M132.7 309.4v-.2h1.8v.2M132.9 307.2h-.8v.2M133.2 308.2v.9h.2M133.4 304.1h.4v.2h-.4zM133.4 310.9l.2-.2 .2 .4-.2 .1zM133.4 306h.4v.9h-.4zM133.4 306.1h-.2v.9M133.5 307.4l.3 .2-.1 .2-.4-.2zM133.7 311h.1M133.7 304.2h.1M133.6 310.4h1.2l.8 .5v1.3"/>
<path d="M133.6 310.4h-1.2l-.8 .5M133.8 308.3h-.4v.9h.4M133.8 306.1h.1v.9M133.8 306.9l.4 .2M133.9 306.6l.4-.3 .5 .4M133.9 308.2v.9h-.1M134.2 307.2h.9v.2M134.3 307.4h.9v.4h-.9zM134.3 307.6l-.1 .4M134.4 308.4l.2 .2zM134.6 308.5h.1M134.6 306.7h.1"/>
<path d="M134.5 306.5v.3zM134.6 307.9l.2 .6-.4 .4-.5-.2M134.8 306.7l-.1 .6M135.1 307.8v.1h-.9M135.1 310.4h.4v.2h-.4zM135.4 310.5h.1M135.4 304.7h.1M135.3 304.9l-.2-.4 .2-.1 .2 .4-.2 .1M135.5 304.4h.1M135.7 310.7h.7M135.7 304.5h2.4M135.9 312.2l.8 .6"/>
<path d="M136.4 305.7h.3v.4h-.3zM136.4 309.1h.3v.4h-.3zM136.6 309.3h.1M136.6 305.9h.1M136.7 310.5h.5v2.3h-.5zM136.7 310.5l-.8 .4h-.6M136.8 307.5h.4v.2l-.2 .1zM137.2 310.3h2.7v2.6h-2.7zM138.1 304.5l4.3-.5v7M138.1 304.5v6l4.3 .5M139.9 310.3l.7 .3v1.9l-.7 .4zM142.4 311h8.6"/>
<path d="M147.5 304h-5.1v7M162.1 300.1h5.9v14.8h-5.9zM182.1 314.4l1 1M221.5 300.1h5.9v14.8h-5.9zM259.6 314.4l1 1M118.8 358.5v24.8M128.7 358.5v54.5M138.6 358.5v24.8M148.5 358.5v54.5M163.3 358.5v54.5M173.2 358.5v54.5M292.1 358.5h-183.2v54.5"/>
<path d="M108.9 378.3h64.3M108.9 373.4h64.3M108.9 363.5h64.3M292.1 368.4h-183.2M108.9 393.2h64.3M108.9 388.2h64.3M108.9 383.3h183.2M157.4 397.6l-1.6 .4-5.2 3.6 4.6-4.2a1.35 1.35 0 0 1-1.6 .1l-.9 1.3M163.6 398l-12.5 5.3 7.5-2 .3 .1-.1 .3-.3-.2 .2-.6a.39 .39 0 0 0-.1-.4 .39 .39 0 0 0-.4-.1l-5.7 4.1 6-4.6-1.5-.1-1.6 .4-.1-.2a.57 .57 0 0 1 .9 .4l-.9 1-.4-.2 .3-.9-2.1 1 1.7-1.8-.2-.3-3.2 1.7M242.5 388.2h49.6M257.4 383.3v14.8M272.2 383.3v14.8"/>
<path d="M292.1 398.1h-183.2M108.9 408h64.3M108.9 403.1h64.3M242.5 413v-29.7v29.7"/>
<circle cx="105.6" cy="29.2" r="3.2"/>
<circle cx="165" cy="29.2" r="3.2"/>
<circle cx="224.5" cy="29.2" r="3.2"/>
<circle cx="255.3" cy="29.2" r="3.2"/>
<circle cx="131.9" cy="52.9" r=".07"/>
<circle cx="133.6" cy="50" r=".61"/>
<circle cx="133.6" cy="50" r="2.58"/>
<circle cx="133.6" cy="50" r="3.7"/>
<circle cx="133.6" cy="49.9" r=".56"/>
<circle cx="133.6" cy="50" r=".73"/>
<circle cx="133.6" cy="50" r=".47"/>
<circle cx="137" cy="50" r=".07"/>
<circle cx="272.5" cy="42.6" r="3.2"/>
<circle cx="131.9" cy="310.5" r=".07"/>
<circle cx="133.6" cy="307.6" r=".61"/>
<circle cx="133.6" cy="307.6" r=".56"/>
<circle cx="133.6" cy="307.6" r="3.7"/>
<circle cx="133.6" cy="307.6" r="2.57"/>
<circle cx="133.6" cy="307.6" r=".73"/>
<circle cx="133.6" cy="307.6" r=".47"/>
<circle cx="137" cy="307.6" r=".07"/>
<circle cx="267.2" cy="314.9" r="3.2"/>
</g>
<g fill="#000">
<path d="M115.5 64.4h1.1v1.8h.9l-1.5 1.5-1.5-1.5h1z" fill-rule="evenodd"/>
<path d="M149.5 100.7l1.5-1.5 1.5 1.5h-.9v1.8h-1.2v-1.8z" fill-rule="evenodd"/>
<path d="M188.3 173.8v.9h1.8v1.2h-1.8v.9l-1.5-1.5z" fill-rule="evenodd"/>
<path d="M151 226.3l1.5 1.5h-.9v1.8h-1.2v-1.8h-.9z" fill-rule="evenodd"/>
<path d="M96 286.1h1.9v-.9l1.4 1.5-1.4 1.5v-.9h-1.9z" fill-rule="evenodd"/>
</g>
<path d="M155.2 177.3a10.3 10.3 0 0 0-4.2 8.4v129.5M87.9 286.7h17.7a10.4 10.4 0 0 1 10.4 10.4v17.8M112.6 307.5h13.8M128.5 311.6h12.1M128.7 307.6h9.8M133.6 302.3v10M140.6 307.5h13.8" fill="none" stroke="#00f" stroke-width=".3"/>
<g fill="none" stroke="#7ac58e" stroke-width=".3">
<path d="M132.5 53.6l-6.3 30.5h-20.4M132.5 53.6l.2 1.9M132.5 53.6l-.8 1.7M103.6 150.1h38.7l8.7 9.9M149.4 158.9l1.6 1.1M150.1 158.2l.9 1.8M127.7 180.4h14.6l8.7 9.9M149.4 189.2l1.6 1.1M150.1 188.6l.9 1.7M100.9 254.5h41.4l8.7 9.9M149.4 263.3l1.6 1.1M150.1 262.7l.9 1.7"/>
<path d="M98.6 282.3h20.3l13.2 21.8M130.7 302.8l1.4 1.3M131.6 302.3l.5 1.8"/>
</g>
<g font-size="4.5">
<text x="243.9" y="386.6">Стадия</text>
<text x="259.9" y="386.9">Лист</text>
<text x="276.1" y="386.8">Листов</text>
<text x="248.9" y="394.9">Р</text>
<text x="263.6" y="394.7">1</text>
</g>
<g font-size="4">
<text x="181.9" y="373">Балаковская ТЭЦ-4 филиала «Саратовский» ПАО «Т Плюс»</text>
<text x="202.2" y="377.4">Модернизация оборудования КИПиА</text>
<text x="197.4" y="381.5">водогрейных котлов ПТВМ-180 ст.№3, ст.№4</text>
<text x="174.9" y="392.3">Котел ПТВМ-180 №3. Автоматизация котла</text>
<text x="254.1" y="404.7">ООО &quot;НПП ЭСН&quot;</text>
<text x="256" y="409.8">www.nppesn.ru</text>
</g>
<g font-size="3.9">
<text x="218.6" y="364.9">370-24-АК3</text>
<text x="180.3" y="404.1">План теплофикационных трубопроводов</text>
<text x="192.2" y="408.6">котла на отм. 0.0м и +6.8м</text>
</g>
<g font-size="3.6">
<text x="132.7" y="274.6">УУТ</text>
<text x="132.6" y="277.8">сущ.</text>
<text x="110.5" y="381.5">Изм.</text>
<text x="119.5" y="381.6">Кол.уч.</text>
<text x="130.7" y="381.6">Лист</text>
<text x="139.3" y="381.8">№док.</text>
<text x="151.3" y="381.8">Подп</text>
<text x="165" y="381.7">Дата</text>
<text x="110.7" y="391.9">Разработал</text>
<text x="129.9" y="391.9">Чураков</text>
<text x="110.7" y="401.8">Проверил</text>
<text x="129.9" y="401.8">Корепанов</text>
<text x="110.7" y="411.7">Н.контроль</text>
<text x="129.6" y="411.6">Агафонов</text>
</g>
<g font-size="3.4">
<text x="104.1" y="30.4">35</text>
<text x="163.6" y="30.4">34</text>
<text x="222.9" y="30.4">33</text>
<text x="253.8" y="30.4">32</text>
<text x="271.7" y="43.8">Г</text>
<text x="105.8" y="83.4">w3M002</text>
<text x="103.6" y="145.3">w3P002, w3P003, w3P004,</text>
<text x="103.6" y="149.3">w3T002, w3T003, w3T004</text>
<text x="193.1" y="163.9" transform="rotate(-90 193.1 163.9)">Ось котла ПТВМ-180 ст.№3</text>
<text x="127.7" y="175.6">w3P001,</text>
<text x="127.7" y="179.6">w3T001</text>
<text x="100.9" y="253.7">w3dP001, w3dP002, w3dP003</text>
<text x="98.5" y="281.5">w3M001</text>
<text x="266.3" y="316.1">В</text>
</g>
<g font-size="2.9">
<text x="207.7" y="85.5">0.000</text>
<text x="205.3" y="140.9">0.000</text>
<text x="123.5" y="221.5">0.000</text>
<text x="215.8" y="272.5">0.000</text>
</g>
<text font-size="2.7" x="239.2" y="34.6">6000</text>
<g font-size="2.1">
<text x="132.8" y="34.7">6000</text>
<text x="192.8" y="34.7">6000</text>
</g>
</svg>
